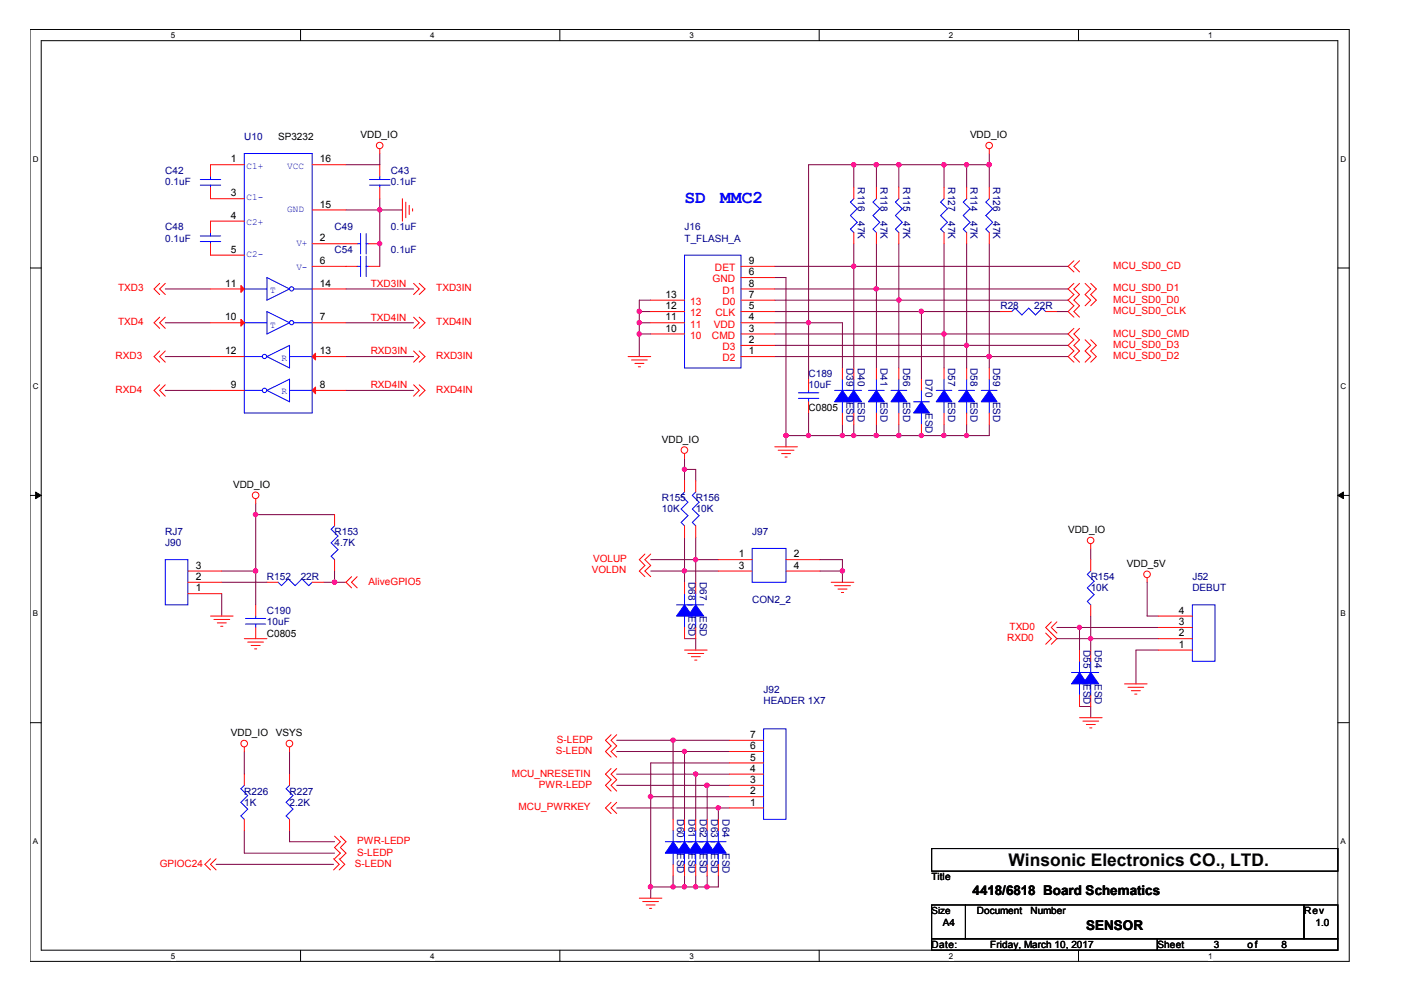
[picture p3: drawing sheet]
<svg xmlns="http://www.w3.org/2000/svg" width="297mm" height="210mm" viewBox="0 0 297 210" stroke-linecap="round" stroke-linejoin="round" font-family="sans-serif">
<path d="M6.3 6.2h279.2v197.2h-279.1zM8.7 8.6h274.3v192.5h-274.3z" fill="none" stroke="#000" stroke-width=".21"/>
<g fill="#fff">
<path d="M36.2 6.5h.9v1.9h-.9z"/>
<path d="M36.2 201.3h.9v1.9h-.9z"/>
</g>
<path d="M63.6 6.2v2.4M63.6 201.1v2.3" fill="none" stroke="#000" stroke-width=".21"/>
<g fill="#fff">
<path d="M91 6.5h.9v1.9h-.9z"/>
<path d="M91 201.3h.9v1.9h-.9z"/>
</g>
<path d="M118.4 6.2v2.4M118.4 201.1v2.3" fill="none" stroke="#000" stroke-width=".21"/>
<g fill="#fff">
<path d="M145.9 6.5h.9v1.9h-.9z"/>
<path d="M145.9 201.3h.9v1.9h-.9z"/>
</g>
<path d="M173.3 6.2v2.4M173.3 201.1v2.3" fill="none" stroke="#000" stroke-width=".21"/>
<g fill="#fff">
<path d="M200.7 6.5h1v1.9h-1z"/>
<path d="M200.7 201.3h1v1.9h-1z"/>
</g>
<path d="M228.2 6.2v2.4M228.2 201.1v2.3" fill="none" stroke="#000" stroke-width=".21"/>
<g fill="#fff">
<path d="M255.6 6.5h.9v1.9h-.9z"/>
<path d="M255.6 201.3h.9v1.9h-.9z"/>
<path d="M6.9 32.7h1.3v1.9h-1.3z"/>
<path d="M283.6 32.7h1.3v1.9h-1.3z"/>
<path d="M6.9 80.7h1.3v1.9h-1.3z"/>
<path d="M283.6 80.7h1.3v1.9h-1.3z"/>
</g>
<path d="M6.4 56.7h2.3M283 56.7h2.4" fill="none" stroke="#000" stroke-width=".21"/>
<g fill="#fff">
<path d="M6.9 128.9h1.2v1.9h-1.2z"/>
<path d="M283.6 128.9h1.2v1.9h-1.2z"/>
</g>
<path d="M6.4 104.8h2.3M7.5 104.1l1.2 .7-1.2 .7zM283 104.8h2.4M283 104.8l1.2-.7v1.4z" fill="none" stroke="#000" stroke-width=".21"/>
<path d="M7.5 104.1l1.2 .7-1.2 .7zM283 104.8l1.2-.7v1.4z" fill="#000"/>
<g fill="#fff">
<path d="M6.9 177h1.2v1.9h-1.2z"/>
<path d="M283.6 177h1.2v1.9h-1.2z"/>
</g>
<path d="M6.4 152.9h2.3M283 152.9h2.4" fill="none" stroke="#000" stroke-width=".21"/>
<path d="M180.6 34.9v4.7M209.3 32.5v2.4M180.6 51.6v4.8h-16.7" fill="none" stroke="#800040" stroke-width=".21"/>
<circle cx="209.2" cy="34.8" r=".47" fill="#f0f"/>
<circle cx="209.2" cy="34.8" r=".47" fill="none" stroke="#f0f" stroke-width=".21"/>
<path d="M171.1 34.9h14.3" fill="none" stroke="#800040" stroke-width=".21"/>
<circle cx="185.4" cy="34.8" r=".47" fill="#f0f"/>
<circle cx="185.4" cy="34.8" r=".47" fill="none" stroke="#f0f" stroke-width=".21"/>
<circle cx="180.6" cy="34.8" r=".46" fill="#f0f"/>
<circle cx="180.6" cy="34.8" r=".46" fill="none" stroke="#f0f" stroke-width=".21"/>
<path d="M199.7 34.9h9.6M166.3 58.7v33.5M171.1 68.3v11.9M171.1 87.4v4.8" fill="none" stroke="#800040" stroke-width=".21"/>
<circle cx="166.3" cy="92.1" r=".46" fill="#f0f"/>
<circle cx="166.3" cy="92.1" r=".46" fill="none" stroke="#f0f" stroke-width=".21"/>
<path d="M135.3 65.9v2.4" fill="none" stroke="#800040" stroke-width=".21"/>
<circle cx="135.2" cy="68.3" r=".45" fill="#f0f"/>
<circle cx="135.2" cy="68.3" r=".45" fill="none" stroke="#f0f" stroke-width=".21"/>
<path d="M166.3 92.2h4.8" fill="none" stroke="#800040" stroke-width=".21"/>
<circle cx="171" cy="92.1" r=".45" fill="#f0f"/>
<circle cx="171" cy="92.1" r=".45" fill="none" stroke="#f0f" stroke-width=".21"/>
<path d="M163.9 70.7h35.8M163.9 75.5h45.4M163.9 65.9h31M163.9 63.5h26.3" fill="none" stroke="#800040" stroke-width=".21"/>
<circle cx="194.9" cy="65.9" r=".46" fill="#f0f"/>
<circle cx="194.9" cy="65.9" r=".46" fill="none" stroke="#f0f" stroke-width=".21"/>
<path d="M185.4 34.9v4.7M199.7 34.9h-9.5v4.7M209.3 34.9v4.7M135.3 63.5v2.4M135.3 70.7v4.8M163.9 73.1h62.1M163.9 68.3h7.2M190.2 63.5h35.8M199.7 70.7h26.3M209.3 75.5h16.7M223.6 65.9h2.4" fill="none" stroke="#800040" stroke-width=".21"/>
<circle cx="190.2" cy="34.8" r=".47" fill="#f0f"/>
<circle cx="190.2" cy="34.8" r=".47" fill="none" stroke="#f0f" stroke-width=".21"/>
<path d="M204.5 51.6v21.5M185.4 61.1h40.6" fill="none" stroke="#800040" stroke-width=".21"/>
<circle cx="204.5" cy="73.1" r=".45" fill="#f0f"/>
<circle cx="204.5" cy="73.1" r=".45" fill="none" stroke="#f0f" stroke-width=".21"/>
<path d="M204.5 34.9v4.7" fill="none" stroke="#800040" stroke-width=".21"/>
<circle cx="204.5" cy="34.8" r=".46" fill="#f0f"/>
<circle cx="204.5" cy="34.8" r=".46" fill="none" stroke="#f0f" stroke-width=".21"/>
<path d="M199.7 34.9v4.7" fill="none" stroke="#800040" stroke-width=".21"/>
<circle cx="199.7" cy="34.8" r=".46" fill="#f0f"/>
<circle cx="199.7" cy="34.8" r=".46" fill="none" stroke="#f0f" stroke-width=".21"/>
<path d="M163.9 58.7h2.4M190.2 51.6v11.9M135.3 63.5h2.4" fill="none" stroke="#800040" stroke-width=".21"/>
<circle cx="190.2" cy="63.5" r=".46" fill="#f0f"/>
<circle cx="190.2" cy="63.5" r=".46" fill="none" stroke="#f0f" stroke-width=".21"/>
<path d="M185.4 51.6v9.5" fill="none" stroke="#800040" stroke-width=".21"/>
<circle cx="185.4" cy="61.1" r=".46" fill="#f0f"/>
<circle cx="185.4" cy="61.1" r=".46" fill="none" stroke="#f0f" stroke-width=".21"/>
<path d="M199.7 51.6v19.1" fill="none" stroke="#800040" stroke-width=".21"/>
<circle cx="199.7" cy="70.7" r=".46" fill="#f0f"/>
<circle cx="199.7" cy="70.7" r=".46" fill="none" stroke="#f0f" stroke-width=".21"/>
<path d="M209.3 51.6v23.9" fill="none" stroke="#800040" stroke-width=".21"/>
<circle cx="209.3" cy="75.4" r=".46" fill="#f0f"/>
<circle cx="209.3" cy="75.4" r=".46" fill="none" stroke="#f0f" stroke-width=".21"/>
<path d="M180.6 56.4h45.4M135.3 70.7h2.4" fill="none" stroke="#800040" stroke-width=".21"/>
<circle cx="135.2" cy="70.7" r=".46" fill="#f0f"/>
<circle cx="135.2" cy="70.7" r=".46" fill="none" stroke="#f0f" stroke-width=".21"/>
<path d="M135.3 65.9h2.4M137.7 68.3h-2.4v2.4" fill="none" stroke="#800040" stroke-width=".21"/>
<circle cx="135.2" cy="65.9" r=".46" fill="#f0f"/>
<circle cx="135.2" cy="65.9" r=".46" fill="none" stroke="#f0f" stroke-width=".21"/>
<path d="M185.4 34.9h4.8M80.3 42.1v2.3h-7.1M163.9 61.1h21.5M166.3 92.2v2.3" fill="none" stroke="#800040" stroke-width=".21"/>
<circle cx="80.3" cy="44.4" r=".45" fill="#f0f"/>
<circle cx="80.3" cy="44.4" r=".45" fill="none" stroke="#f0f" stroke-width=".21"/>
<path d="M85.1 44.4h-4.8v7.2" fill="none" stroke="#800040" stroke-width=".21"/>
<circle cx="80.3" cy="51.5" r=".45" fill="#f0f"/>
<circle cx="80.3" cy="51.5" r=".45" fill="none" stroke="#f0f" stroke-width=".21"/>
<path d="M80.3 32.5v2.4h-7.1M171.1 34.9v33.4M80.3 51.6v4.8M35 61.1h9.5M35 68.3h9.5M35 75.5h9.5M73.2 61.1h14.3M73.2 68.3h14.3M73.2 75.5h14.3M35 82.6h9.5M73.2 82.6h14.3" fill="none" stroke="#800040" stroke-width=".21"/>
<circle cx="171" cy="68.3" r=".45" fill="#f0f"/>
<circle cx="171" cy="68.3" r=".45" fill="none" stroke="#f0f" stroke-width=".21"/>
<path d="M54.1 106.5v14.3h-7.2M54.1 108.9h16.7M46.9 125.6v4.8M46.9 123.2h9.6M70.8 120.8v2.4h2.4" fill="none" stroke="#800040" stroke-width=".21"/>
<circle cx="54.1" cy="108.9" r=".46" fill="#f0f"/>
<circle cx="54.1" cy="108.9" r=".46" fill="none" stroke="#f0f" stroke-width=".21"/>
<path d="M54.1 120.8v7.2" fill="none" stroke="#800040" stroke-width=".21"/>
<circle cx="54.1" cy="120.8" r=".46" fill="#f0f"/>
<circle cx="54.1" cy="120.8" r=".46" fill="none" stroke="#f0f" stroke-width=".21"/>
<path d="M68.4 123.2h2.4" fill="none" stroke="#800040" stroke-width=".21"/>
<circle cx="70.8" cy="123.2" r=".46" fill="#f0f"/>
<circle cx="70.8" cy="123.2" r=".46" fill="none" stroke="#f0f" stroke-width=".21"/>
<path d="M223.6 132.8h4.8v4.8M223.6 135.1h7.2v2.5M228.4 149.5h2.4v2.4" fill="none" stroke="#800040" stroke-width=".21"/>
<circle cx="228.4" cy="132.7" r=".45" fill="#f0f"/>
<circle cx="228.4" cy="132.7" r=".45" fill="none" stroke="#f0f" stroke-width=".21"/>
<path d="M228.4 132.8h16.7M230.8 130.4v4.7h14.3" fill="none" stroke="#800040" stroke-width=".21"/>
<circle cx="230.7" cy="135.1" r=".45" fill="#f0f"/>
<circle cx="230.7" cy="135.1" r=".45" fill="none" stroke="#f0f" stroke-width=".21"/>
<path d="M230.8 116v2.4M137.7 161.4h16.6M147.2 163.8h7.1M137.7 187.7v2.3" fill="none" stroke="#800040" stroke-width=".21"/>
<circle cx="147.2" cy="163.8" r=".45" fill="#f0f"/>
<circle cx="147.2" cy="163.8" r=".45" fill="none" stroke="#f0f" stroke-width=".21"/>
<path d="M137.7 168.6h16.6M152 171h2.3" fill="none" stroke="#800040" stroke-width=".21"/>
<circle cx="137.6" cy="168.6" r=".46" fill="#f0f"/>
<circle cx="137.6" cy="168.6" r=".46" fill="none" stroke="#f0f" stroke-width=".21"/>
<path d="M142.4 156.6h11.9M137.7 161.4v7.2M149.6 166.2h4.7" fill="none" stroke="#800040" stroke-width=".21"/>
<circle cx="142.4" cy="156.6" r=".46" fill="#f0f"/>
<circle cx="142.4" cy="156.6" r=".46" fill="none" stroke="#f0f" stroke-width=".21"/>
<path d="M144.8 159h9.5" fill="none" stroke="#800040" stroke-width=".21"/>
<circle cx="144.8" cy="159" r=".45" fill="#f0f"/>
<circle cx="144.8" cy="159" r=".45" fill="none" stroke="#f0f" stroke-width=".21"/>
<path d="M180.6 56.4v21.5M171.1 68.3h7.1v9.6M51.7 159v4.8M61.3 159v4.8M51.7 175.7v4.8h19.1M45.7 182.9h24.9" fill="none" stroke="#800040" stroke-width=".21"/>
<circle cx="180.6" cy="56.3" r=".45" fill="#f0f"/>
<circle cx="180.6" cy="56.3" r=".45" fill="none" stroke="#f0f" stroke-width=".21"/>
<path d="M185.4 61.1v16.8M190.2 63.5v14.4M199.7 70.7v7.2M204.5 73.1v4.8M209.3 75.5v2.4M178.2 89.8v2.4h-7.1" fill="none" stroke="#800040" stroke-width=".21"/>
<circle cx="178.2" cy="92.1" r=".46" fill="#f0f"/>
<circle cx="178.2" cy="92.1" r=".46" fill="none" stroke="#f0f" stroke-width=".21"/>
<path d="M178.2 92.2h7.2M180.6 89.8v2.4" fill="none" stroke="#800040" stroke-width=".21"/>
<circle cx="180.6" cy="92.1" r=".45" fill="#f0f"/>
<circle cx="180.6" cy="92.1" r=".45" fill="none" stroke="#f0f" stroke-width=".21"/>
<circle cx="185.4" cy="92.1" r=".46" fill="#f0f"/>
<circle cx="185.4" cy="92.1" r=".46" fill="none" stroke="#f0f" stroke-width=".21"/>
<path d="M185.4 89.8v2.4h4.8v-2.4" fill="none" stroke="#800040" stroke-width=".21"/>
<circle cx="190.2" cy="92.1" r=".46" fill="#f0f"/>
<circle cx="190.2" cy="92.1" r=".46" fill="none" stroke="#f0f" stroke-width=".21"/>
<path d="M190.2 92.2h4.7" fill="none" stroke="#800040" stroke-width=".21"/>
<circle cx="194.9" cy="92.1" r=".45" fill="#f0f"/>
<circle cx="194.9" cy="92.1" r=".45" fill="none" stroke="#f0f" stroke-width=".21"/>
<path d="M199.7 89.8v2.4" fill="none" stroke="#800040" stroke-width=".21"/>
<circle cx="199.7" cy="92.1" r=".45" fill="#f0f"/>
<circle cx="199.7" cy="92.1" r=".45" fill="none" stroke="#f0f" stroke-width=".21"/>
<path d="M204.5 89.8v2.4h-4.8" fill="none" stroke="#800040" stroke-width=".21"/>
<circle cx="204.5" cy="92.1" r=".45" fill="#f0f"/>
<circle cx="204.5" cy="92.1" r=".45" fill="none" stroke="#f0f" stroke-width=".21"/>
<path d="M209.3 89.8v2.4h-4.8M130.5 159h14.3v14.4M130.5 156.6h11.9v16.8M130.5 166.2h19.1v7.2M130.5 163.8h16.7v9.6" fill="none" stroke="#800040" stroke-width=".21"/>
<circle cx="149.6" cy="166.2" r=".47" fill="#f0f"/>
<circle cx="149.6" cy="166.2" r=".47" fill="none" stroke="#f0f" stroke-width=".21"/>
<path d="M130.5 171h21.5v2.4" fill="none" stroke="#800040" stroke-width=".21"/>
<circle cx="151.9" cy="170.9" r=".45" fill="#f0f"/>
<circle cx="151.9" cy="170.9" r=".45" fill="none" stroke="#f0f" stroke-width=".21"/>
<path d="M137.7 168.6v19.1h4.7v-2.4" fill="none" stroke="#800040" stroke-width=".21"/>
<circle cx="137.6" cy="187.7" r=".46" fill="#f0f"/>
<circle cx="137.6" cy="187.7" r=".46" fill="none" stroke="#f0f" stroke-width=".21"/>
<path d="M144.8 185.3v2.4h-2.4" fill="none" stroke="#800040" stroke-width=".21"/>
<circle cx="144.8" cy="187.7" r=".45" fill="#f0f"/>
<circle cx="144.8" cy="187.7" r=".45" fill="none" stroke="#f0f" stroke-width=".21"/>
<circle cx="142.4" cy="187.7" r=".46" fill="#f0f"/>
<circle cx="142.4" cy="187.7" r=".46" fill="none" stroke="#f0f" stroke-width=".21"/>
<path d="M144.8 187.7h4.8M147.2 185.3v2.4" fill="none" stroke="#800040" stroke-width=".21"/>
<circle cx="147.2" cy="187.7" r=".45" fill="#f0f"/>
<circle cx="147.2" cy="187.7" r=".45" fill="none" stroke="#f0f" stroke-width=".21"/>
<circle cx="149.6" cy="187.7" r=".46" fill="#f0f"/>
<circle cx="149.6" cy="187.7" r=".46" fill="none" stroke="#f0f" stroke-width=".21"/>
<path d="M147.2 118.4h4.8M242.7 123.2v7.2h2.4M245.1 137.6h-4.8v7.1M149.6 185.3v2.4h2.4v-2.4" fill="none" stroke="#800040" stroke-width=".21"/>
<circle cx="147.2" cy="118.4" r=".46" fill="#f0f"/>
<circle cx="147.2" cy="118.4" r=".46" fill="none" stroke="#f0f" stroke-width=".21"/>
<path d="M144.8 120.8h7.2" fill="none" stroke="#800040" stroke-width=".21"/>
<circle cx="144.8" cy="120.8" r=".45" fill="#f0f"/>
<circle cx="144.8" cy="120.8" r=".45" fill="none" stroke="#f0f" stroke-width=".21"/>
<path d="M173.5 118.4h4.7v4.8M173.5 120.8h4.7" fill="none" stroke="#800040" stroke-width=".21"/>
<circle cx="178.2" cy="120.8" r=".46" fill="#f0f"/>
<circle cx="178.2" cy="120.8" r=".46" fill="none" stroke="#f0f" stroke-width=".21"/>
<path d="M147.2 99.3h-2.4v2.4M137.7 118.4h9.5M144.8 113.7v9.5M147.2 113.7v9.5M137.7 120.8h7.1M144.8 135.1h2.4v2.5" fill="none" stroke="#800040" stroke-width=".21"/>
<circle cx="144.8" cy="99.3" r=".45" fill="#f0f"/>
<circle cx="144.8" cy="99.3" r=".45" fill="none" stroke="#f0f" stroke-width=".21"/>
<path d="M211.7 65.9h-16.8v14.3M144.8 97v2.3M147.2 99.3v2.4M194.9 92.2h4.8M61.3 175.7v2.4h9.5" fill="none" stroke="#800040" stroke-width=".21"/>
<g fill="none" stroke="#f00" stroke-width=".21">
<path d="M80.3 31.5v1M209.3 31.5v1M33.8 60l-1.2 1.1 1.2 1.2M35 60l-1.2 1.1 1.2 1.2M85.1 42.1v4.7M85.9 42.8v3.3M86.6 43.4v2M87.3 44.2v.5M87.5 60l1.2 1.1-1.2 1.2M88.7 60l1.2 1.1-1.2 1.2M227.2 60l-1.2 1.1 1.2 1.2-1.2 1.2 1.2 1.2-1.2 1.2 1.2 1.2M227.2 55.2l-1.2 1.2 1.2 1.1"/>
<path d="M228.4 60l-1.2 1.1 1.2 1.2-1.2 1.2 1.2 1.2-1.2 1.2 1.2 1.2M228.4 55.2l-1.2 1.2 1.2 1.1M229.6 60l1.2 1.1-1.2 1.2 1.2 1.2-1.2 1.2M230.8 60l1.1 1.1-1.1 1.2 1.1 1.2-1.1 1.2M33.8 74.3l-1.2 1.2 1.2 1.1M33.8 67.1l-1.2 1.2 1.2 1.2M35 74.3l-1.2 1.2 1.2 1.1M35 67.1l-1.2 1.2 1.2 1.2M87.5 67.1l1.2 1.2-1.2 1.2M87.5 74.3l1.2 1.2-1.2 1.1M88.7 67.1l1.2 1.2-1.2 1.2M88.7 74.3l1.2 1.2-1.2 1.1"/>
<path d="M132.9 75.5h4.8M133.6 76.2h3.3M134.3 76.9h1.9M135 77.6h.5M227.2 69.5l-1.2 1.2 1.2 1.2-1.2 1.2 1.2 1.2-1.2 1.2 1.2 1.1M228.4 69.5l-1.2 1.2 1.2 1.2-1.2 1.2 1.2 1.2-1.2 1.2 1.2 1.1M229.6 71.9l1.2 1.2-1.2 1.2 1.2 1.2-1.2 1.1M230.8 71.9l1.1 1.2-1.1 1.2 1.1 1.2-1.1 1.1M33.8 81.4l-1.2 1.2 1.2 1.2M35 81.4l-1.2 1.2 1.2 1.2M87.5 81.4l1.2 1.2-1.2 1.2M88.7 81.4l1.2 1.2-1.2 1.2"/>
<path d="M144.8 96v1M163.9 94.5h4.8M164.6 95.3h3.4M165.4 96h1.9M166.1 96.7h.4M54.1 105.6v.9M136.4 117.2l-1.1 1.2 1.1 1.2-1.1 1.2 1.1 1.2M137.7 117.2l-1.3 1.2 1.3 1.2-1.3 1.2 1.3 1.2M147.2 101.7v2.4M147.2 111.3v2.4M230.8 115.1v.9M44.5 130.4h4.8"/>
<path d="M45.3 131.1h3.3M46 131.8h1.9M46.7 132.5h.5M51.7 135.1h4.8M52.4 135.9h3.4M53.1 136.6h1.9M53.8 137.3h.5M74.4 122l-1.2 1.2 1.2 1.2M75.6 122l-1.2 1.2 1.2 1.2M144.8 137.6h4.8M145.5 138.3h3.4M146.3 139h1.9"/>
<path d="M147 139.7h.4M175.9 123.2h4.7M176.6 123.9h3.3M177.3 124.6h1.9M178 125.4h.5M221.2 134l1.2 1.1-1.2 1.2M222.4 131.6l-1.2 1.2 2.4 2.3-1.2 1.2M223.6 131.6l-1.2 1.2 1.2 1.2M242.7 122.3v.9M51.7 158.1v.9M61.3 158.1v.9M129.3 155.5l-1.2 1.1 1.2 1.2-1.2 1.2 1.2 1.2"/>
<path d="M130.5 155.5l-1.2 1.1 1.2 1.2-1.2 1.2 1.2 1.2M228.4 151.9h4.8M229.1 152.6h3.4M229.8 153.3h1.9M230.5 154h.5M237.9 144.7h4.8M238.6 145.4h3.4M239.4 146.1h1.9M240.1 146.9h.4M70.8 176.9l1.2 1.2-1.2 1.2 1.2 1.2-1.2 1.2M72 176.9l1.2 1.2-1.2 1.2 1.2 1.2-1.2 1.2M129.3 162.6l-1.2 1.2 1.2 1.2-1.2 1.2 1.2 1.2"/>
<path d="M129.3 169.8l-1.2 1.2 1.2 1.1M130.5 162.6l-1.2 1.2 1.2 1.2-1.2 1.2 1.2 1.2M130.5 169.8l-1.2 1.2 1.2 1.1M44.5 181.7l-1.2 1.2 1.2 1.2M45.7 181.7l-1.2 1.2 1.2 1.2M70.6 181.7l1.2 1.2-1.2 1.2M71.8 181.7l1.1 1.2-1.1 1.2M135.3 190h4.7M136 190.8h3.3M136.7 191.5h1.9M137.4 192.2h.5"/>
<circle cx="80.3" cy="30.8" r=".69"/>
<circle cx="209.3" cy="30.8" r=".69"/>
<circle cx="144.8" cy="95.2" r=".7"/>
<circle cx="54.1" cy="104.8" r=".7"/>
<circle cx="230.7" cy="114.4" r=".69"/>
<circle cx="242.7" cy="121.5" r=".7"/>
<circle cx="51.7" cy="157.3" r=".7"/>
<circle cx="61.2" cy="157.3" r=".7"/>
</g>
<path d="M197.1 179.5h85.9v4.8h-85.9zM197.1 191.5h7.2v7.1h-7.2zM197.1 198.6h47.8v2.5h-47.8zM204.3 191.5h71.6v7.1h-71.6zM244.9 198.6h38.1v2.5h-38.1zM275.9 191.5h7.1v7.1h-7.1z" fill="none" stroke="#000" stroke-width=".21"/>
<path d="M147.2 104.1l-.7 .7 1.4 1.5-1.4 1.4 1.4 1.4-1.4 1.4 .7 .8M147.9 178.1h3.4M149.6 175.7v2.4M149.6 180.5v2.4" fill="none" stroke="#00f" stroke-width=".21"/>
<path d="M149.6 178.1l1.7 2.4h-3.4z" fill="#00f"/>
<path d="M75.6 51.6h.7M76.3 49.4v4.3M77.5 51.6h.5M77.5 49.4v4.3M178.9 82.6h3.4M180.6 80.2v2.4M180.6 85v2.4M149.6 178.1l1.7 2.4h-3.4z" fill="none" stroke="#00f" stroke-width=".21"/>
<path d="M73.2 51.6h2.4M78 51.6h2.3M149.6 173.4v2.3M149.6 182.9v2.4" fill="none" stroke="#f00" stroke-width=".21"/>
<path d="M180.6 82.6l1.7 2.4h-3.4z" fill="#00f"/>
<path d="M204.5 42.1l-.7 .7 1.4 1.4-1.4 1.4 1.4 1.4-1.4 1.5 .7 .7M209.3 42.1l-.7 .7 1.4 1.4-1.4 1.4 1.4 1.4-1.4 1.5 .7 .7M180.6 82.6l1.7 2.4h-3.4zM183.7 82.6h3.4M185.4 80.2v2.4M185.4 85v2.4M35 118.4h4.8v9.6h-4.8zM51.9 132.1h4.3M51.9 130.9h4.3M54.1 130.4v.5M54.1 132.1v.7" fill="none" stroke="#00f" stroke-width=".21"/>
<path d="M204.5 39.6v2.5M209.3 39.6v2.5M204.5 49.2v2.4M209.3 49.2v2.4M180.6 77.9v2.3M180.6 87.4v2.4M39.8 125.6h7.1M39.8 123.2h7.1M39.8 120.8h7.1M54.1 128v2.4M54.1 132.8v2.3" fill="none" stroke="#f00" stroke-width=".21"/>
<path d="M185.4 82.6l1.7 2.4h-3.4z" fill="#00f"/>
<path d="M185.4 82.6l1.7 2.4h-3.4zM150.3 178.1h3.3M152 175.7v2.4M152 180.5v2.4" fill="none" stroke="#00f" stroke-width=".21"/>
<path d="M185.4 77.9v2.3M185.4 87.4v2.4" fill="none" stroke="#f00" stroke-width=".21"/>
<path d="M152 178.1l1.6 2.4h-3.3z" fill="#00f"/>
<path d="M145.5 128h3.4M147.2 125.6v2.4M147.2 130.4v2.4M152 178.1l1.6 2.4h-3.3z" fill="none" stroke="#00f" stroke-width=".21"/>
<path d="M152 173.4v2.3M152 182.9v2.4" fill="none" stroke="#f00" stroke-width=".21"/>
<path d="M147.2 128l1.7 2.4h-3.4z" fill="#00f"/>
<path d="M78.2 38h4.3M78.2 39.2h4.3M80.3 37.3v.7M80.3 39.2v.4M180.6 42.1l-.7 .7 1.5 1.4-1.5 1.4 1.5 1.4-1.5 1.5 .7 .7M188.5 82.6h3.4M190.2 80.2v2.4M190.2 85v2.4M66 123.2l-.7 .7-1.4-1.4-1.5 1.4-1.4-1.4-1.4 1.4-.8-.7M147.2 128l1.7 2.4h-3.4z" fill="none" stroke="#00f" stroke-width=".21"/>
<path d="M80.3 34.9v2.4M80.3 39.6v2.5M180.6 39.6v2.5M180.6 49.2v2.4M56.5 123.2h2.3M66 123.2h2.4M147.2 123.2v2.4M147.2 132.8v2.3" fill="none" stroke="#f00" stroke-width=".21"/>
<path d="M190.2 82.6l1.7 2.4h-3.4z" fill="#00f"/>
<path d="M190.2 82.6l1.7 2.4h-3.4zM143.1 128h3.4M144.8 125.6v2.4M144.8 130.4v2.4" fill="none" stroke="#00f" stroke-width=".21"/>
<path d="M190.2 77.9v2.3M190.2 87.4v2.4" fill="none" stroke="#f00" stroke-width=".21"/>
<path d="M144.8 128l1.7 2.4h-3.4z" fill="#00f"/>
<g fill="none" stroke="#00f" stroke-width=".21">
<path d="M42.4 38h4.3M42.4 39.2h4.3M44.5 37.3v.7M44.5 39.2v.4M214 65.9l.8-.7 1.4 1.4 1.4-1.4 1.5 1.4 1.4-1.4 .7 .7M168.9 84.3h4.3M168.9 83.1h4.3M171.1 82.6v.5M171.1 84.3v.7M198.1 82.6h3.3M199.7 80.2v2.4M199.7 85v2.4"/>
<path d="M144.8 128l1.7 2.4h-3.4z"/>
</g>
<path d="M44.5 34.9v2.4M44.5 39.6v2.5M211.7 65.9h2.3M221.2 65.9h2.4M171.1 80.2v2.4M171.1 85v2.4M144.8 123.2v2.4M144.8 132.8v2.3" fill="none" stroke="#f00" stroke-width=".21"/>
<path d="M199.7 82.6l1.7 2.4h-3.3z" fill="#00f"/>
<g fill="none" stroke="#00f" stroke-width=".21">
<path d="M42.4 49.9h4.3M42.4 51.1h4.3M44.5 49.2v.7M44.5 51.1v.5M75.6 56.4h.7M76.3 54.2v4.3M77.5 56.4h.5M77.5 54.2v4.3M199.7 82.6l1.7 2.4h-3.3zM202.8 82.6h3.4M204.5 80.2v2.4M204.5 85v2.4"/>
<path d="M70.8 111.3l-.7 .7 1.4 1.4-1.4 1.5 1.4 1.4-1.4 1.4 .7 .7M144.8 104.1l-.7 .7 1.4 1.5-1.4 1.4 1.4 1.4-1.4 1.4 .7 .8M252.3 128h4.7v11.9h-4.7z"/>
</g>
<g fill="none" stroke="#f00" stroke-width=".21">
<path d="M44.5 46.8v2.4M44.5 51.6v2.4M73.2 56.4h2.4M78 56.4h2.3M199.7 77.9v2.3M199.7 87.4v2.4M70.8 108.9v2.4M70.8 118.4v2.4M144.8 101.7v2.4M144.8 111.3v2.4M245.1 137.6h7.2M245.1 135.1h7.2"/>
<path d="M245.1 132.8h7.2M245.1 130.4h7.2"/>
</g>
<path d="M204.5 82.6l1.7 2.4h-3.4z" fill="#00f"/>
<path d="M204.5 82.6l1.7 2.4h-3.4zM61.3 166.2l-.8 .7 1.5 1.4-1.5 1.5 1.5 1.4-1.5 1.4 .8 .8M140.8 178.1h3.3M142.4 175.7v2.4M142.4 180.5v2.4" fill="none" stroke="#00f" stroke-width=".21"/>
<path d="M204.5 77.9v2.3M204.5 87.4v2.4M61.3 163.8v2.4M61.3 173.4v2.3" fill="none" stroke="#f00" stroke-width=".21"/>
<path d="M142.4 178.1l1.7 2.4h-3.3z" fill="#00f"/>
<path d="M144.8 54h12v23.9h-12zM207.6 82.6h3.3M209.3 80.2v2.4M209.3 85v2.4M161.5 154.2h4.8v19.2h-4.8zM142.4 178.1l1.7 2.4h-3.3z" fill="none" stroke="#00f" stroke-width=".21"/>
<g fill="none" stroke="#f00" stroke-width=".21">
<path d="M156.8 58.7h7.1M156.8 56.4h7.1M137.7 70.7h7.1M137.7 68.3h7.1M137.7 65.9h7.1M137.7 63.5h7.1M156.8 75.5h7.1M156.8 73.1h7.1M156.8 70.7h7.1M156.8 68.3h7.1M156.8 65.9h7.1M156.8 63.5h7.1"/>
<path d="M156.8 61.1h7.1M154.3 159h7.2M154.3 156.6h7.2M142.4 173.4v2.3M154.3 171h7.2M154.3 168.6h7.2M154.3 166.2h7.2M154.3 163.8h7.2M154.3 161.4h7.2M142.4 182.9v2.4"/>
</g>
<path d="M209.3 82.6l1.6 2.4h-3.3z" fill="#00f"/>
<path d="M193.3 85h3.3M194.9 82.6v2.4M194.9 87.4v2.4M209.3 82.6l1.6 2.4h-3.3zM51.7 166.2l-.7 .7 1.4 1.4-1.4 1.5 1.4 1.4-1.4 1.4 .7 .8" fill="none" stroke="#00f" stroke-width=".21"/>
<path d="M209.3 77.9v2.3M209.3 87.4v2.4M51.7 163.8v2.4M51.7 173.4v2.3" fill="none" stroke="#f00" stroke-width=".21"/>
<path d="M194.9 85l1.7 2.4h-3.3z" fill="#00f"/>
<path d="M194.9 85l1.7 2.4h-3.3zM143.1 178.1h3.4M144.8 175.7v2.4M144.8 180.5v2.4" fill="none" stroke="#00f" stroke-width=".21"/>
<path d="M194.9 80.2v2.4M194.9 89.8v2.4" fill="none" stroke="#f00" stroke-width=".21"/>
<path d="M144.8 178.1l1.7 2.4h-3.4z" fill="#00f"/>
<g fill="none" stroke="#00f" stroke-width=".21">
<path d="M51.7 32.5h14.3v54.9h-14.3zM56.5 58.7l4.8 2.4-4.8 2.4zM51.7 75.5h3.8M51.7 68.3h4.8M51.7 61.1h4.8M56.5 75.5l4.8-2.4v4.8zM56.5 65.9l4.8 2.4-4.8 2.4zM61.3 75.5h4.7M62.2 61.1h3.8M62.2 68.3h3.8M51.7 82.6h3.8M56.5 82.6l4.8-2.4v4.8z"/>
<path d="M61.3 82.6h4.7M144.8 178.1l1.7 2.4h-3.4z"/>
<circle cx="56" cy="75.4" r=".46"/>
<circle cx="61.7" cy="61.1" r=".45"/>
<circle cx="61.7" cy="68.3" r=".45"/>
<circle cx="56" cy="82.6" r=".47"/>
</g>
<path d="M44.5 34.9h7.2M66 34.9h7.2M44.5 42.1h7.2M44.5 46.8h7.2M44.5 54h7.2M66 44.4h7.2M144.8 173.4v2.3M144.8 182.9v2.4" fill="none" stroke="#f00" stroke-width=".21"/>
<path d="M51 60.4l.7 .7-.7 .8z" fill="#f00"/>
<path d="M44.5 61.1h7.2M51 60.4l.7 .7-.7 .8z" fill="none" stroke="#f00" stroke-width=".21"/>
<path d="M51 67.6l.7 .7-.7 .7z" fill="#f00"/>
<path d="M44.5 68.3h7.2M44.5 75.5h7.2M51 67.6l.7 .7-.7 .7zM44.5 82.6h7.2" fill="none" stroke="#f00" stroke-width=".21"/>
<path d="M66 82.6l.8-.7v1.4z" fill="#f00"/>
<path d="M66 82.6l.8-.7v1.4zM66 82.6h7.2" fill="none" stroke="#f00" stroke-width=".21"/>
<path d="M66 75.5l.8-.8v1.5z" fill="#f00"/>
<path d="M185.4 39.6v2.5M190.2 39.6v2.5M66 51.6h7.2M66 56.4h7.2M185.4 49.2v2.4M190.2 49.2v2.4M66 75.5l.8-.8v1.5zM66 75.5h7.2M66 68.3h7.2M66 61.1h7.2" fill="none" stroke="#f00" stroke-width=".21"/>
<path d="M185.4 42.1l-.7 .7 1.4 1.4-1.4 1.4 1.4 1.4-1.4 1.5 .7 .7M190.2 42.1l-.8 .7 1.5 1.4-1.5 1.4 1.5 1.4-1.5 1.5 .8 .7M145.5 178.1h3.4M147.2 175.7v2.4M147.2 180.5v2.4" fill="none" stroke="#00f" stroke-width=".21"/>
<path d="M147.2 178.1l1.7 2.4h-3.4z" fill="#00f"/>
<path d="M230.8 139.9v2.4M229.1 142.3h3.4M230.8 144.7v2.4M147.2 178.1l1.7 2.4h-3.4z" fill="none" stroke="#00f" stroke-width=".21"/>
<path d="M147.2 173.4v2.3M147.2 182.9v2.4" fill="none" stroke="#f00" stroke-width=".21"/>
<path d="M230.8 142.3l1.7 2.4h-3.4z" fill="#00f"/>
<path d="M176.6 82.6h3.3M178.2 80.2v2.4M178.2 85v2.4M230.8 142.3l1.7 2.4h-3.4z" fill="none" stroke="#00f" stroke-width=".21"/>
<path d="M230.8 137.6v2.3M230.8 147.1v2.4" fill="none" stroke="#f00" stroke-width=".21"/>
<path d="M178.2 82.6l1.7 2.4h-3.3z" fill="#00f"/>
<path d="M199.7 42.1l-.7 .7 1.4 1.4-1.4 1.4 1.4 1.4-1.4 1.5 .7 .7M178.2 82.6l1.7 2.4h-3.3zM228.4 139.9v2.4M230.8 120.8l-.8 .8 1.5 1.4-1.5 1.4 1.5 1.4-1.5 1.5 .8 .7M226.7 142.3h3.3M228.4 144.7v2.4" fill="none" stroke="#00f" stroke-width=".21"/>
<path d="M199.7 39.6v2.5M199.7 49.2v2.4M178.2 77.9v2.3M178.2 87.4v2.4M230.8 118.4v2.4M230.8 128v2.4" fill="none" stroke="#f00" stroke-width=".21"/>
<path d="M228.4 142.3l1.6 2.4h-3.3z" fill="#00f"/>
<path d="M159.1 116h7.2v7.2h-7.2zM228.4 142.3l1.6 2.4h-3.3z" fill="none" stroke="#00f" stroke-width=".21"/>
<path d="M152 118.4h7.1M166.3 118.4h7.2M152 120.8h7.1M166.3 120.8h7.2M228.4 137.6v2.3M228.4 147.1v2.4" fill="none" stroke="#f00" stroke-width=".21"/>
<circle cx="209.2" cy="34.8" r=".47" fill="#f0f"/>
<circle cx="209.2" cy="34.8" r=".47" fill="none" stroke="#f0f" stroke-width=".21"/>
<circle cx="185.4" cy="34.8" r=".47" fill="#f0f"/>
<circle cx="185.4" cy="34.8" r=".47" fill="none" stroke="#f0f" stroke-width=".21"/>
<circle cx="180.6" cy="34.8" r=".46" fill="#f0f"/>
<circle cx="180.6" cy="34.8" r=".46" fill="none" stroke="#f0f" stroke-width=".21"/>
<circle cx="166.3" cy="92.1" r=".46" fill="#f0f"/>
<circle cx="166.3" cy="92.1" r=".46" fill="none" stroke="#f0f" stroke-width=".21"/>
<circle cx="135.2" cy="68.3" r=".45" fill="#f0f"/>
<circle cx="135.2" cy="68.3" r=".45" fill="none" stroke="#f0f" stroke-width=".21"/>
<circle cx="171" cy="92.1" r=".45" fill="#f0f"/>
<circle cx="171" cy="92.1" r=".45" fill="none" stroke="#f0f" stroke-width=".21"/>
<circle cx="194.9" cy="65.9" r=".46" fill="#f0f"/>
<circle cx="194.9" cy="65.9" r=".46" fill="none" stroke="#f0f" stroke-width=".21"/>
<circle cx="190.2" cy="34.8" r=".47" fill="#f0f"/>
<circle cx="190.2" cy="34.8" r=".47" fill="none" stroke="#f0f" stroke-width=".21"/>
<circle cx="204.5" cy="73.1" r=".45" fill="#f0f"/>
<circle cx="204.5" cy="73.1" r=".45" fill="none" stroke="#f0f" stroke-width=".21"/>
<circle cx="204.5" cy="34.8" r=".46" fill="#f0f"/>
<circle cx="204.5" cy="34.8" r=".46" fill="none" stroke="#f0f" stroke-width=".21"/>
<circle cx="199.7" cy="34.8" r=".46" fill="#f0f"/>
<circle cx="199.7" cy="34.8" r=".46" fill="none" stroke="#f0f" stroke-width=".21"/>
<circle cx="190.2" cy="63.5" r=".46" fill="#f0f"/>
<circle cx="190.2" cy="63.5" r=".46" fill="none" stroke="#f0f" stroke-width=".21"/>
<circle cx="185.4" cy="61.1" r=".46" fill="#f0f"/>
<circle cx="185.4" cy="61.1" r=".46" fill="none" stroke="#f0f" stroke-width=".21"/>
<circle cx="199.7" cy="70.7" r=".46" fill="#f0f"/>
<circle cx="199.7" cy="70.7" r=".46" fill="none" stroke="#f0f" stroke-width=".21"/>
<circle cx="209.3" cy="75.4" r=".46" fill="#f0f"/>
<circle cx="209.3" cy="75.4" r=".46" fill="none" stroke="#f0f" stroke-width=".21"/>
<circle cx="135.2" cy="70.7" r=".46" fill="#f0f"/>
<circle cx="135.2" cy="70.7" r=".46" fill="none" stroke="#f0f" stroke-width=".21"/>
<circle cx="135.2" cy="65.9" r=".46" fill="#f0f"/>
<circle cx="135.2" cy="65.9" r=".46" fill="none" stroke="#f0f" stroke-width=".21"/>
<circle cx="80.3" cy="44.4" r=".45" fill="#f0f"/>
<circle cx="80.3" cy="44.4" r=".45" fill="none" stroke="#f0f" stroke-width=".21"/>
<circle cx="80.3" cy="51.5" r=".45" fill="#f0f"/>
<circle cx="80.3" cy="51.5" r=".45" fill="none" stroke="#f0f" stroke-width=".21"/>
<circle cx="171" cy="68.3" r=".45" fill="#f0f"/>
<circle cx="171" cy="68.3" r=".45" fill="none" stroke="#f0f" stroke-width=".21"/>
<circle cx="54.1" cy="108.9" r=".46" fill="#f0f"/>
<circle cx="54.1" cy="108.9" r=".46" fill="none" stroke="#f0f" stroke-width=".21"/>
<circle cx="54.1" cy="120.8" r=".46" fill="#f0f"/>
<circle cx="54.1" cy="120.8" r=".46" fill="none" stroke="#f0f" stroke-width=".21"/>
<circle cx="70.8" cy="123.2" r=".46" fill="#f0f"/>
<circle cx="70.8" cy="123.2" r=".46" fill="none" stroke="#f0f" stroke-width=".21"/>
<circle cx="228.4" cy="132.7" r=".45" fill="#f0f"/>
<circle cx="228.4" cy="132.7" r=".45" fill="none" stroke="#f0f" stroke-width=".21"/>
<circle cx="230.7" cy="135.1" r=".45" fill="#f0f"/>
<circle cx="230.7" cy="135.1" r=".45" fill="none" stroke="#f0f" stroke-width=".21"/>
<circle cx="147.2" cy="163.8" r=".45" fill="#f0f"/>
<circle cx="147.2" cy="163.8" r=".45" fill="none" stroke="#f0f" stroke-width=".21"/>
<circle cx="137.6" cy="168.6" r=".46" fill="#f0f"/>
<circle cx="137.6" cy="168.6" r=".46" fill="none" stroke="#f0f" stroke-width=".21"/>
<circle cx="142.4" cy="156.6" r=".46" fill="#f0f"/>
<circle cx="142.4" cy="156.6" r=".46" fill="none" stroke="#f0f" stroke-width=".21"/>
<circle cx="144.8" cy="159" r=".45" fill="#f0f"/>
<circle cx="144.8" cy="159" r=".45" fill="none" stroke="#f0f" stroke-width=".21"/>
<circle cx="180.6" cy="56.3" r=".45" fill="#f0f"/>
<circle cx="180.6" cy="56.3" r=".45" fill="none" stroke="#f0f" stroke-width=".21"/>
<circle cx="178.2" cy="92.1" r=".46" fill="#f0f"/>
<circle cx="178.2" cy="92.1" r=".46" fill="none" stroke="#f0f" stroke-width=".21"/>
<circle cx="180.6" cy="92.1" r=".45" fill="#f0f"/>
<circle cx="180.6" cy="92.1" r=".45" fill="none" stroke="#f0f" stroke-width=".21"/>
<circle cx="185.4" cy="92.1" r=".46" fill="#f0f"/>
<circle cx="185.4" cy="92.1" r=".46" fill="none" stroke="#f0f" stroke-width=".21"/>
<circle cx="190.2" cy="92.1" r=".46" fill="#f0f"/>
<circle cx="190.2" cy="92.1" r=".46" fill="none" stroke="#f0f" stroke-width=".21"/>
<circle cx="194.9" cy="92.1" r=".45" fill="#f0f"/>
<circle cx="194.9" cy="92.1" r=".45" fill="none" stroke="#f0f" stroke-width=".21"/>
<circle cx="199.7" cy="92.1" r=".45" fill="#f0f"/>
<circle cx="199.7" cy="92.1" r=".45" fill="none" stroke="#f0f" stroke-width=".21"/>
<circle cx="204.5" cy="92.1" r=".45" fill="#f0f"/>
<circle cx="204.5" cy="92.1" r=".45" fill="none" stroke="#f0f" stroke-width=".21"/>
<circle cx="149.6" cy="166.2" r=".47" fill="#f0f"/>
<circle cx="149.6" cy="166.2" r=".47" fill="none" stroke="#f0f" stroke-width=".21"/>
<circle cx="151.9" cy="170.9" r=".45" fill="#f0f"/>
<circle cx="151.9" cy="170.9" r=".45" fill="none" stroke="#f0f" stroke-width=".21"/>
<circle cx="137.6" cy="187.7" r=".46" fill="#f0f"/>
<circle cx="137.6" cy="187.7" r=".46" fill="none" stroke="#f0f" stroke-width=".21"/>
<circle cx="144.8" cy="187.7" r=".45" fill="#f0f"/>
<circle cx="144.8" cy="187.7" r=".45" fill="none" stroke="#f0f" stroke-width=".21"/>
<circle cx="142.4" cy="187.7" r=".46" fill="#f0f"/>
<circle cx="142.4" cy="187.7" r=".46" fill="none" stroke="#f0f" stroke-width=".21"/>
<circle cx="147.2" cy="187.7" r=".45" fill="#f0f"/>
<circle cx="147.2" cy="187.7" r=".45" fill="none" stroke="#f0f" stroke-width=".21"/>
<circle cx="149.6" cy="187.7" r=".46" fill="#f0f"/>
<circle cx="149.6" cy="187.7" r=".46" fill="none" stroke="#f0f" stroke-width=".21"/>
<circle cx="147.2" cy="118.4" r=".46" fill="#f0f"/>
<circle cx="147.2" cy="118.4" r=".46" fill="none" stroke="#f0f" stroke-width=".21"/>
<circle cx="144.8" cy="120.8" r=".45" fill="#f0f"/>
<circle cx="144.8" cy="120.8" r=".45" fill="none" stroke="#f0f" stroke-width=".21"/>
<circle cx="178.2" cy="120.8" r=".46" fill="#f0f"/>
<circle cx="178.2" cy="120.8" r=".46" fill="none" stroke="#f0f" stroke-width=".21"/>
<circle cx="144.8" cy="99.3" r=".45" fill="#f0f"/>
<circle cx="144.8" cy="99.3" r=".45" fill="none" stroke="#f0f" stroke-width=".21"/>
<g font-size="3.8" fill="#00f">
<text x="144.8" y="42.9">SD</text>
<text x="152.4" y="42.9">MMC2</text>
</g>
<text font-size="3.7" x="213.4" y="183.2">Winsonic Electronics CO., LTD.</text>
<g font-size="2.8">
<text x="205.8" y="189.3">4418/6818 Board Schematics</text>
<text x="229.8" y="196.7">SENSOR</text>
</g>
<g font-size="2.2">
<text x="48.9" y="34.3">1</text>
<text x="67.7" y="34.3">16</text>
<text x="48.9" y="41.5">3</text>
<text x="48.9" y="46.3">4</text>
<text x="67.7" y="43.9">15</text>
<text x="48.9" y="53.5">5</text>
<text x="67.7" y="51.1">2</text>
<text x="67.7" y="55.9">6</text>
<text x="158.4" y="58.2">6</text>
<text x="158.4" y="55.9">9</text>
<text x="47.7" y="60.6">11</text>
<text x="67.7" y="60.6">14</text>
<text x="140.8" y="65.4">12</text>
<text x="140.8" y="63">13</text>
<text x="158.4" y="65.4">5</text>
<text x="158.4" y="63">7</text>
<text x="158.4" y="60.6">8</text>
<text x="47.7" y="67.8">10</text>
<text x="67.7" y="67.8">7</text>
<text x="140.8" y="70.2">10</text>
<text x="140.8" y="67.8">11</text>
<text x="158.4" y="67.8">4</text>
<text x="158.4" y="70.2">3</text>
<text x="47.7" y="74.9">12</text>
<text x="67.7" y="74.9">13</text>
<text x="158.4" y="74.9">1</text>
<text x="158.4" y="72.6">2</text>
<text x="48.9" y="82.1">9</text>
<text x="67.7" y="82.1">8</text>
<text x="156.3" y="117.9">1</text>
<text x="167.9" y="117.9">2</text>
<text x="41.4" y="125.1">1</text>
<text x="41.4" y="122.7">2</text>
<text x="41.4" y="120.3">3</text>
<text x="156.3" y="120.3">3</text>
<text x="167.9" y="120.3">4</text>
<text x="249.4" y="129.9">4</text>
<text x="249.4" y="137">1</text>
<text x="249.4" y="134.6">2</text>
<text x="249.4" y="132.3">3</text>
<text x="158.7" y="160.9">5</text>
<text x="158.7" y="158.5">6</text>
<text x="158.7" y="156.1">7</text>
<text x="158.7" y="165.7">3</text>
<text x="158.7" y="163.3">4</text>
<text x="158.7" y="170.4">1</text>
<text x="158.7" y="168.1">2</text>
</g>
<g font-size="2.2" fill="#f00">
<text x="150.7" y="59.7">GND</text>
<text x="151.3" y="57.4">DET</text>
<text x="146" y="64.5">13</text>
<text x="152.8" y="64.5">D0</text>
<text x="152.8" y="62.2">D1</text>
<text x="146" y="71.7">10</text>
<text x="146" y="69.3">11</text>
<text x="146" y="66.9">12</text>
<text x="150.6" y="71.7">CMD</text>
<text x="151" y="69.3">VDD</text>
<text x="151.4" y="66.9">CLK</text>
<text x="152.8" y="76.5">D2</text>
<text x="152.8" y="74.1">D3</text>
</g>
<g font-size="2.1" fill="#000080">
<text x="51.7" y="29.6">U10</text>
<text x="35" y="36.8">C42</text>
<text x="35" y="39.2">0.1uF</text>
<text x="82.7" y="36.8">C43</text>
<text x="82.7" y="39.2">0.1uF</text>
<text x="181.5" y="39.6" transform="rotate(90 181.5 39.6)">R116</text>
<text x="186.3" y="39.6" transform="rotate(90 186.3 39.6)">R118</text>
<text x="191.1" y="39.6" transform="rotate(90 191.1 39.6)">R115</text>
<text x="200.6" y="39.6" transform="rotate(90 200.6 39.6)">R127</text>
<text x="205.4" y="39.6" transform="rotate(90 205.4 39.6)">R114</text>
<text x="210.1" y="39.6" transform="rotate(90 210.1 39.6)">R126</text>
<text x="181.5" y="46.8" transform="rotate(90 181.5 46.8)">47K</text>
<text x="186.3" y="46.8" transform="rotate(90 186.3 46.8)">47K</text>
<text x="191.1" y="46.8" transform="rotate(90 191.1 46.8)">47K</text>
<text x="200.6" y="46.8" transform="rotate(90 200.6 46.8)">47K</text>
<text x="205.4" y="46.8" transform="rotate(90 205.4 46.8)">47K</text>
<text x="210.1" y="46.8" transform="rotate(90 210.1 46.8)">47K</text>
<text x="35" y="48.7">C48</text>
<text x="35" y="51.2">0.1uF</text>
<text x="70.8" y="48.7">C49</text>
<text x="70.8" y="53.5">C54</text>
<text x="82.7" y="48.7">0.1uF</text>
<text x="82.7" y="53.5">0.1uF</text>
<text x="144.8" y="48.7">J16</text>
<text x="144.8" y="51.2">T_FLASH_A</text>
<text x="211.7" y="65.5">R28</text>
<text x="218.8" y="65.5">22R</text>
<text x="179.1" y="77.9" transform="rotate(90 179.1 77.9)">D39</text>
<text x="181.5" y="77.9" transform="rotate(90 181.5 77.9)">D40</text>
<text x="186.3" y="77.9" transform="rotate(90 186.3 77.9)">D41</text>
<text x="191.1" y="77.9" transform="rotate(90 191.1 77.9)">D56</text>
<text x="200.6" y="77.9" transform="rotate(90 200.6 77.9)">D57</text>
<text x="205.4" y="77.9" transform="rotate(90 205.4 77.9)">D58</text>
<text x="210.1" y="77.9" transform="rotate(90 210.1 77.9)">D59</text>
<text x="171.1" y="79.8">C189</text>
<text x="171.1" y="82.2">10uF</text>
<text x="195.8" y="80.2" transform="rotate(90 195.8 80.2)">D70</text>
<text x="179.1" y="85" transform="rotate(90 179.1 85)">ESD</text>
<text x="181.5" y="85" transform="rotate(90 181.5 85)">ESD</text>
<text x="186.3" y="85" transform="rotate(90 186.3 85)">ESD</text>
<text x="191.1" y="85" transform="rotate(90 191.1 85)">ESD</text>
<text x="195.8" y="87.4" transform="rotate(90 195.8 87.4)">ESD</text>
<text x="200.6" y="85" transform="rotate(90 200.6 85)">ESD</text>
<text x="205.4" y="85" transform="rotate(90 205.4 85)">ESD</text>
<text x="210.1" y="85" transform="rotate(90 210.1 85)">ESD</text>
<text x="140" y="106.1">R155</text>
<text x="147.2" y="106.1">R156</text>
<text x="35" y="113.2">RJ7</text>
<text x="70.8" y="113.2">R153</text>
<text x="140" y="108.4">10K</text>
<text x="147.2" y="108.4">10K</text>
<text x="159.1" y="113.2">J97</text>
<text x="35" y="115.6">J90</text>
<text x="70.8" y="115.6">4.7K</text>
<text x="56.5" y="122.8">R152</text>
<text x="63.6" y="122.8">22R</text>
<text x="145.7" y="123.2" transform="rotate(90 145.7 123.2)">D68</text>
<text x="148.1" y="123.2" transform="rotate(90 148.1 123.2)">D67</text>
<text x="230.8" y="122.8">R154</text>
<text x="230.8" y="125.2">10K</text>
<text x="252.3" y="122.8">J52</text>
<text x="252.3" y="125.2">DEBUT</text>
<text x="56.5" y="129.9">C190</text>
<text x="145.7" y="130.4" transform="rotate(90 145.7 130.4)">ESD</text>
<text x="148.1" y="130.4" transform="rotate(90 148.1 130.4)">ESD</text>
<text x="159.1" y="127.6">CON2_2</text>
<text x="56.5" y="132.3">10uF</text>
<text x="229.2" y="137.6" transform="rotate(90 229.2 137.6)">D55</text>
<text x="231.6" y="137.6" transform="rotate(90 231.6 137.6)">D54</text>
<text x="161.5" y="146.7">J92</text>
<text x="161.5" y="149">HEADER 1X7</text>
<text x="229.2" y="144.7" transform="rotate(90 229.2 144.7)">ESD</text>
<text x="231.6" y="144.7" transform="rotate(90 231.6 144.7)">ESD</text>
<text x="51.7" y="168.1">R226</text>
<text x="51.7" y="170.5">1K</text>
<text x="61.3" y="168.1">R227</text>
<text x="61.3" y="170.5">2.2K</text>
<text x="143.3" y="173.4" transform="rotate(90 143.3 173.4)">D60</text>
<text x="145.7" y="173.4" transform="rotate(90 145.7 173.4)">D61</text>
<text x="148.1" y="173.4" transform="rotate(90 148.1 173.4)">D62</text>
<text x="150.5" y="173.4" transform="rotate(90 150.5 173.4)">D63</text>
<text x="152.9" y="173.4" transform="rotate(90 152.9 173.4)">D64</text>
<text x="143.3" y="180.5" transform="rotate(90 143.3 180.5)">ESD</text>
<text x="145.7" y="180.5" transform="rotate(90 145.7 180.5)">ESD</text>
<text x="148.1" y="180.5" transform="rotate(90 148.1 180.5)">ESD</text>
<text x="150.5" y="180.5" transform="rotate(90 150.5 180.5)">ESD</text>
<text x="152.9" y="180.5" transform="rotate(90 152.9 180.5)">ESD</text>
</g>
<g font-size="2.1">
<text x="58.8" y="29.6">SP3232</text>
<text x="76.3" y="29.2">VDD_IO</text>
<text x="205.2" y="29.2">VDD_IO</text>
<text x="171.1" y="87">C0805</text>
<text x="140" y="93.7">VDD_IO</text>
<text x="49.3" y="103.2">VDD_IO</text>
<text x="226" y="112.7">VDD_IO</text>
<text x="238.4" y="119.9">VDD_5V</text>
<text x="56.5" y="134.7">C0805</text>
<text x="48.9" y="155.7">VDD_IO</text>
<text x="58.4" y="155.7">VSYS</text>
<text x="197.1" y="186.3">Title</text>
<text x="197.1" y="193.4">Size</text>
<text x="199.5" y="195.8">A4</text>
<text x="206.7" y="193.4">Document</text>
<text x="218" y="193.4">Number</text>
<text x="275.9" y="193.4">Rev</text>
<text x="278.3" y="195.8">1.0</text>
<text x="197.1" y="200.6">Date:</text>
<text x="209.5" y="200.6">Friday, March 10, 2017</text>
<text x="244.9" y="200.6">Sheet</text>
<text x="256.8" y="200.6">3</text>
<text x="263.9" y="200.6">of</text>
<text x="271.1" y="200.6">8</text>
</g>
<g font-size="2.1" fill="#f00">
<text x="235.5" y="56.9">MCU_SD0_CD</text>
<text x="25" y="61.7">TXD3</text>
<text x="78.4" y="60.7">TXD3IN</text>
<text x="92.3" y="61.7">TXD3IN</text>
<text x="235.5" y="64">MCU_SD0_D0</text>
<text x="235.5" y="61.7">MCU_SD0_D1</text>
<text x="25" y="68.8">TXD4</text>
<text x="78.4" y="67.8">TXD4IN</text>
<text x="92.3" y="68.8">TXD4IN</text>
<text x="235.5" y="71.2">MCU_SD0_CMD</text>
<text x="235.5" y="66.4">MCU_SD0_CLK</text>
<text x="24.5" y="76">RXD3</text>
<text x="78.4" y="75">RXD3IN</text>
<text x="92.3" y="76">RXD3IN</text>
<text x="235.5" y="76">MCU_SD0_D2</text>
<text x="235.5" y="73.6">MCU_SD0_D3</text>
<text x="24.5" y="83.2">RXD4</text>
<text x="78.4" y="82.1">RXD4IN</text>
<text x="92.3" y="83.2">RXD4IN</text>
<text x="125.5" y="119">VOLUP</text>
<text x="78" y="123.7">AliveGPIO5</text>
<text x="125.2" y="121.3">VOLDN</text>
<text x="213.1" y="135.6">RXD0</text>
<text x="213.6" y="133.3">TXD0</text>
<text x="117.6" y="159.5">S-LEDN</text>
<text x="117.8" y="157.2">S-LEDP</text>
<text x="108.3" y="164.3">MCU_NRESETIN</text>
<text x="114" y="166.7">PWR-LEDP</text>
<text x="109.7" y="171.5">MCU_PWRKEY</text>
<text x="75.6" y="178.7">PWR-LEDP</text>
<text x="33.8" y="183.4">GPIOC24</text>
<text x="75.1" y="183.4">S-LEDN</text>
<text x="75.6" y="181">S-LEDP</text>
</g>
<g font-size="2" fill="#00f">
<text x="52.2" y="35.7">C1+</text>
<text x="60.8" y="35.7">VCC</text>
<text x="52.2" y="42.4">C1-</text>
<text x="52.2" y="47.6">C2+</text>
<text x="60.8" y="44.8">GND</text>
<text x="62.7" y="52">V+</text>
<text x="52.2" y="54.3">C2-</text>
<text x="62.7" y="57.2">V-</text>
<text x="57.2" y="62">T</text>
<text x="57.2" y="69.4">T</text>
<text x="59.6" y="76.3">R</text>
<text x="59.6" y="83.5">R</text>
</g>
<g font-size="1.7">
<text x="36.2" y="8">5</text>
<text x="91" y="8">4</text>
<text x="145.9" y="8">3</text>
<text x="200.7" y="8">2</text>
<text x="255.6" y="8">1</text>
<text x="6.9" y="34.2">D</text>
<text x="283.6" y="34.2">D</text>
<text x="6.9" y="82.3">C</text>
<text x="283.6" y="82.3">C</text>
<text x="6.9" y="130.4">B</text>
<text x="283.6" y="130.4">B</text>
<text x="6.9" y="178.5">A</text>
<text x="283.6" y="178.5">A</text>
<text x="36.2" y="202.8">5</text>
<text x="91" y="202.8">4</text>
<text x="145.9" y="202.8">3</text>
<text x="200.7" y="202.8">2</text>
<text x="255.6" y="202.8">1</text>
</g>
</svg>
